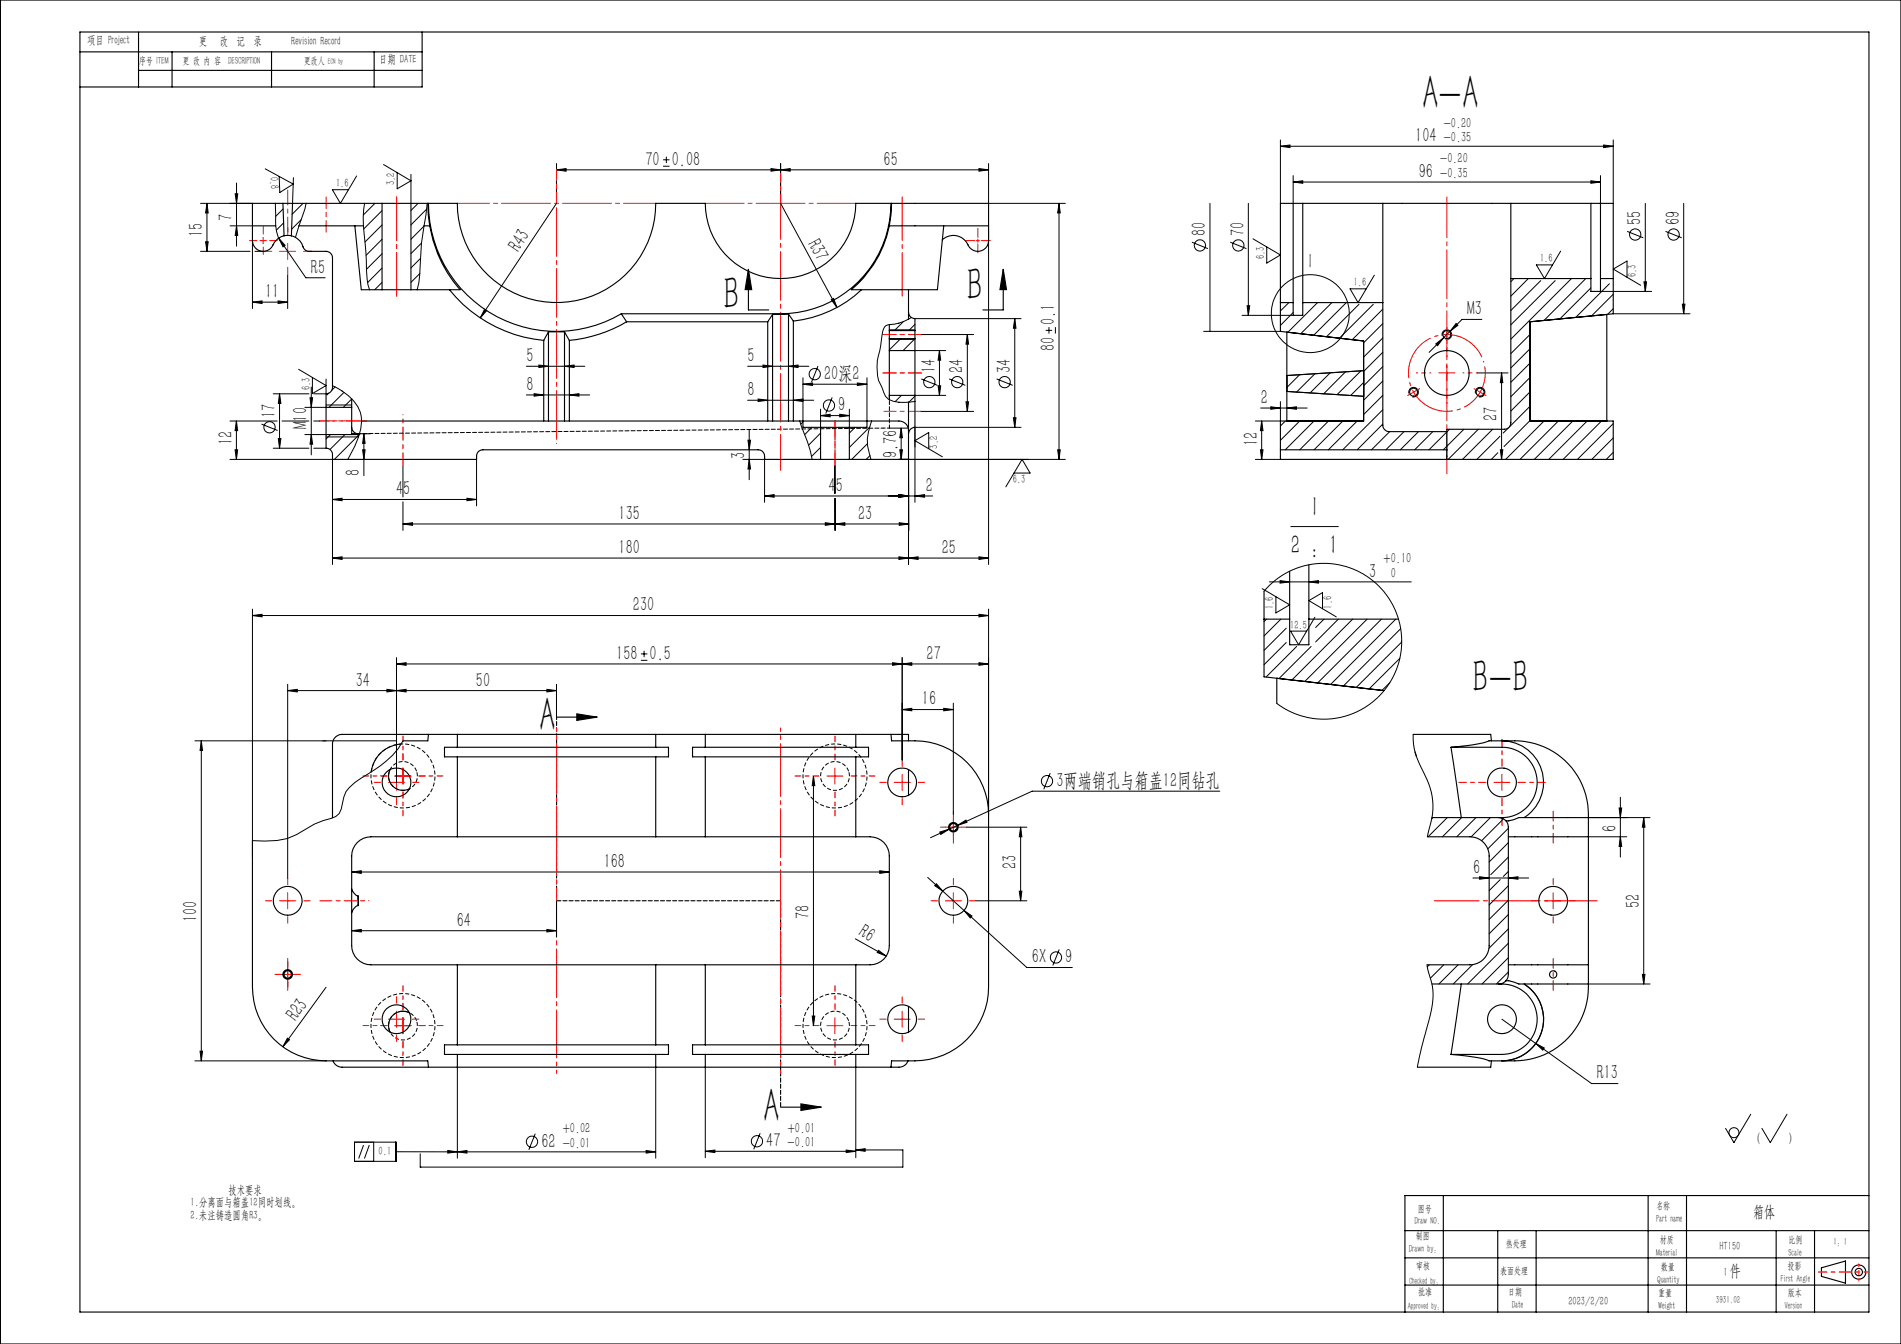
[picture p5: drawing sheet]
<svg xmlns="http://www.w3.org/2000/svg" width="594mm" height="420mm" viewBox="0 0 594 420" stroke-linecap="round" stroke-linejoin="round" font-family="sans-serif">
<g fill="none" stroke="#000" stroke-width=".31">
<path d="M73.9 57.2v19.7M82.9 52.8l8.7 4.7-4.2 2.7-.2-5.1M91.7 55.5l-.3 8.1M111.4 55l-5 8.6-2.5-4.3h5M119.8 51.4l8.6 5.1-4.3 2.5v-5M128.4 54.5v9.1M173.9 53.1l3-.4v.8zM173.9 51.1v12.5l-23.8 35.8M207.2 51.9h2M207.2 49.9h2M208.2 48.9v2.1M240.9 52.7l3 .4-3 .4z"/>
<path d="M243.9 53.1l3-.4v.8zM243.9 51.1v12.5l17.6 32.5M305.9 52.7l3 .4-3 .4zM308.9 51.1v12.5h24M308.9 53.1h-135M400.1 45.7l3-.4v.8zM400.1 43.7v19.9M400.1 45.7h104M404.1 56.9l3-.4v.8zM404.1 54.9v8.7M404.1 56.9h96M497.1 56.5l3 .4-3 .4z"/>
<path d="M500.1 54.9v8.7M501.1 45.3l3 .4-3 .4zM504.1 43.7v19.9M62.7 63.6h16.2M62.7 78.5h15.4M64.2 75.5h.9l-.4 3zM64.7 63.6l.4 3h-.9zM64.7 63.6v14.9M71.9 70.6h7M73.5 60.6h.8l-.4 3zM73.9 70.6l.4 3h-.8zM78.9 75.2v21.2"/>
<path d="M79.7 78.5h2.7M86 63.6l.1 3.4a16.8 16.8 0 0 0 .9 7.5M87.1 74.4l2 2.3-.7 .4zM87.1 74.4l8.5 12.4h6M88.4 65.3l-2.3 2.3M88.6 69.7l-2.3 2.2M94.1 68.6l-3 3M94.7 63.6l-3.4 3.4M95.6 63.6l-.4 1.8-2.9 8.8M113.9 63.6a37.4 37.4 0 0 0 .2 12.5l.4 5.5a24.9 24.9 0 0 0 1 8.9M117.2 63.6l-3.7 3.6M119.4 65.8l-5.8 5.8"/>
<path d="M119.4 70.3l-5.3 5.3M119.4 74.8l-5 5M119.4 79.3l-4.9 4.9M130.6 63.6l-2.2 2.2M131.7 76l-3.3 3.3M132.5 70.7l-4.1 4.1M133.4 65.3l-5 5M133.5 63.6l-.4 3.5a94.1 94.1 0 0 0-2 19l-.7 4.4M308.9 70.6v105.8M330.9 63.6l.4 3h-.8zM330.9 63.6v80M372.4 75.7l5 2"/>
<path d="M378.1 63.6v40M384.4 75.7l5.1 2M390.1 63.6v34.9M391.5 74.6l8.6 5.1-4.3 2.5v-5M487.6 78.5l-5 8.5-2.5-4.2h5M508.4 72.3l5.1 2M514.1 63.6v27.5M520.4 72.3l5.1 2M526.1 63.6v34.5M78.9 94.4l3-.4v.8zM78.9 94.4h11M86.9 94l3 .4-3 .4z"/>
<path d="M89.9 86.1v10.3M119.4 83.8l-4.5 4.5M119.4 88.2l-2.3 2.3M131.2 85.5l-2.8 2.7M131.4 80.7l-3 3M151.4 96.6l.7 .5-2 2.3zM259.8 93.6l.7-.3 1 2.8zM284.8 99.2l-.7 .4a14.5 14.5 0 0 1-6.6 1.9 2.34 2.34 0 0 0-1.7 2.1l-1 6.2a14 14 0 0 0 1 12 4.6 4.6 0 0 0 5.1 3.9l5-.3M285.9 99.6h33.2M317.1 99.6l.4 3h-.8zM317.1 99.6v33.9M388.1 98.5h16"/>
<path d="M389.7 95.5h.8l-.4 3zM402.7 94.6l-2.6 2.6M404.1 97.7l-4 4M407.2 94.6l-.1 .1M411.7 94.6l-9.3 9.2M416.2 94.6l-9.8 9.7M420.7 94.6l-10.2 10.2M424.6 95.1l-10.1 10.1M429.1 95.1l-10.6 10.6M429.4 86l-5 8.6-2.5-4.3h5M429.6 94.6h.1M432.1 96.6l-9.5 9.5"/>
<path d="M463 99.8h-6.2l-3.7 3.7M473.1 87l-1 1M477.6 87l-5.5 5.6M481.4 87.7l-9.3 9.3M486 87.7l-13.9 13.8M491 87l-18.9 19M495.5 87l-13 13.1M497.1 90l-9.7 9.7M500.1 91.1h16M502.9 88.7l-10.5 10.5M504.1 98.1h24M504.1 92l-6.8 6.7"/>
<path d="M504.1 96.5l-1.8 1.7M508.4 86.6v-5l-4.3 2.5 8.6 5.1M513.7 88.1h.8l-.4 3zM525.7 95.1h.8l-.4 3zM93.3 115.4l8.6 5.1-4.3 2.5v-5M101.9 118.5v4.6h-3.9M164.5 114.5h18.2M168.4 114.1l3 .4-3 .3zM176.4 114.5l3-.4v.7zM233.6 114.5h19.1M238.4 114.1l3 .4-3 .3zM246.4 114.5l3-.4v.7z"/>
<path d="M250.9 118.1v13.5M255.6 114.4l-2 5M267.9 119.7l3 .4-3 .4zM270.9 118.1v13.5M277.9 106.1h8M277.9 103.1h8M281.4 105.8l-3.5 3.5M282.3 100.5l-2.8 2.8M285.9 109.6h9.6M285.9 101.4l-1.9 1.9M285.9 105.9l-3.7 3.7M287.9 118.4l5 2"/>
<path d="M287.9 104.5h16.3M293.5 109.6l.4 3h-.8zM293.5 109.6v14M296.6 118.4l5 2M302.3 104.5v24.1M302.3 104.5l.3 3h-.8zM311.4 118.4l5 2M326.7 103.2h2.1M327.8 102.2v2M329.8 102.2v2M376.1 103.6h24M402.1 117.4l24-1.6v8l-24-1.5z"/>
<path d="M406.1 117.1l-4 4M410.9 116.8l-5.8 5.7M415.6 116.5l-6.2 6.3M420.4 116.2l-6.8 6.9M425.2 115.9l-7.4 7.4M426.1 119.5l-4.1 4.1M432.1 101.1l-6 6M432.1 105.6l-6 6M432.1 110.1l-6 6M432.1 114.6l-6 6M432.1 119.1l-6 6M448.6 107.5l2.4-1.9-1.8 2.4z"/>
<path d="M450.6 104.9a1.49 1.49 0 0 1 1.3-1.8 1.49 1.49 0 0 1 1.7 1.6 1.49 1.49 0 0 1-1.9 1.3M451 105.6l-4.5 4.5M453.1 103.5l-2.1 2.1M455 101.1l.5 .6-2.4 1.8zM461.6 116.5h9.6M469.2 116.5l.4 3.1h-.8zM469.2 116.5v27.1M478.1 104.5l-6 6M478.1 109l-6 6M478.1 113.5l-6 6M478.1 118l-6 6M71.9 131.6h14.7"/>
<path d="M73.9 131.6l.4 3h-.9zM73.9 131.6v12M81.7 132.5l5 2M85.4 123.1h11.1M87 137.1h.8l-.5 3zM87.3 123.1l.5 3h-.8zM87.3 123.1v17M88.1 131.6h8.4M95.2 127.3h6.7M95.2 135.8h6.7M96.9 124.3h.8l-.4 3zM97.3 120.9v21.3"/>
<path d="M97.3 135.8l.4 3h-.8zM98 131.6h1.9M101.9 126.6h8M102.7 122.9l-.5 .5M103.3 135.8l-1.4 1.4M103.9 120.5a19.3 19.3 0 0 1 7.9 6.6 10.6 10.6 0 0 1 .2 9.6l-1.1 2.7-2.2 4.2M104.7 120.9l-1 1M107.5 122.6l-4.7 4.7M107.8 135.8l-4.7 4.7M109.9 133.5v2.1M109.9 135.6h5.8M109.9 124.7l-2.6 2.6"/>
<path d="M111.9 135.5v1h-10M112 135.5l-2.1 .1M112.3 135.8l-7.8 7.8M113.7 135.6l.4 3h-.8zM113.7 135.6v13M164.5 123.4h19.8M166.9 123l3 .4-3 .4zM177.9 123.4l3-.4v.8zM233.6 125.1h20.6M233.7 137.6h.8l-.4 3zM234.1 134.2v15.7M236.9 124.7l3 .4-3 .4z"/>
<path d="M247.9 125.1l3-.4v.8zM249.9 131.6l.5 1.6a46 46 0 0 1 3.4 10.4M250.9 120.1l3-.4v.8zM250.9 120.1h20M250.9 131.9l-.7 .7M253.7 133.5l-2.3 2.3M256.4 129.9l3-.4v.8zM256.4 127.9v5.6M256.4 129.9h9M256.4 135.3l-3.7 3.8M256.4 139.8l-2.8 2.8M260 124.2l-2 5"/>
<path d="M262.4 129.5l3 .4-3 .4zM265.4 127.9v5.6M267.2 133.5l-1.8 1.8M271 138.7l-4.9 4.9M271.7 133.5l-6.3 6.3M272.3 131.6a15.1 15.1 0 0 0-.2 12M277.9 133.8h5.7M281.6 133.8l.4 3h-.8zM281.6 133.8v9.8M281.7 123.6l-2 1.9M285.9 123.6h9.6M285.9 123.8l-1.9 1.9"/>
<path d="M287.5 128.6h16.7M293.1 120.6h.8l-.4 3zM301.8 125.6h.8l-.3 3zM316.7 130.5h.8l-.4 3zM319.1 133.5h-33.2v23.5M393.9 127.5h14.5M394.2 131.6l.5 3h-.9zM394.2 131.6v12M397.1 127.1l3 .4-3 .4zM400.1 125.5v6.1h-7.8M401.6 131.6l-1.5 1.5M402.1 127.5l3-.4v.8z"/>
<path d="M406.1 131.6l-6 6M410.6 131.6l-9 9M415.1 131.6l-9 9M419.6 131.6l-9 9M424.1 131.6l-9 9M432.1 123.6l-6 6M432.1 128l-12.5 12.6M432.1 132.5l-8 8.1M434.2 134.9l-5.6 5.7M438.7 134.9l-5.7 5.7M440.2 123a1.51 1.51 0 0 1 1.4-1.9 1.51 1.51 0 0 1 1.6 1.6 1.51 1.51 0 0 1-1.9 1.3M443.2 134.9l-5.6 5.7"/>
<path d="M447.7 134.9l-5.7 5.7M452.9 134.1l-6.4 6.5M457.4 134.1l-6.4 6.5M461 123a1.5 1.5 0 0 1 1.4-1.9 1.5 1.5 0 0 1 1.6 1.6 1.5 1.5 0 0 1-1.9 1.3M461.9 134.1l-9.4 9.5M466.4 134.1l-9.4 9.5M468.7 136.3l-7.2 7.3M471.3 133.7l-1.6 1.6M478.1 122.5l-6 6M478.1 126.9l-6.4 6.5M478.1 131.4l-8.1 8.1M482.5 131.6l-12 12"/>
<path d="M486.9 131.6l-12 12M491.5 131.6l-12.1 12M495.9 131.6l-12 12M500.4 131.6l-12 12M504.1 132.4l-11.2 11.2M504.1 136.9l-6.7 6.7M71.9 143.6h32M73.4 140.6h.9l-.4 3zM85.4 140.1h11.1M98 140.1h3.9M103.9 156.1l3-.4v.8zM103.9 142v34.4"/>
<path d="M103.9 156.1h45M113.3 140.6h.8l-.4 3zM125.9 145.6v9.7M125.9 156.8v9M145.9 155.7l3 .4-3 .4zM148.9 142.5v15.6M232.1 143.6h6.8M234.1 143.6l.4 3h-.8zM238.9 155l3-.4v.8zM238.9 142.5v14.5M238.9 155h52.5M260.9 145.6v8.6"/>
<path d="M260.9 155.7v10.1M260.9 155.7l.1 10.1M271.9 142.4l-1.2 1.2M280.9 154.6l3 .4-3 .4zM281.2 140.6h.8l-.4 3zM285.9 155l3-.4v.8zM290.2 140.2v-5l-4.3 2.5 8.6 5.1M316.8 147.8h5.1l-2.5-4.2-5.1 8.5M330.5 140.6h.8l-.4 3zM332.9 143.6h-52M392.3 143.6h7.8M393.8 140.6h.9l-.5 3z"/>
<path d="M468 141.5l-2 2.1M468.8 140.6h.8l-.4 3zM504.1 141.4l-2.2 2.2M103.9 174.4l3-.4v.8zM103.9 174.4h205M125.9 163.7l3-.3v.8zM125.9 163.7h135M257.9 163.4l3 .3-3 .5zM261 163.7l3-.3v.8zM261 163.7h23M280.9 174l3 .4-3 .4zM281 163.4l3 .3-3 .5z"/>
<path d="M283.9 174.4l3-.4v.8zM284 165.8l-.1-22.2v32.8M305.9 174l3 .4-3 .4zM403.3 164.6h14.9M78.9 192.4l3-.4v.8zM78.9 190.3v78M78.9 192.4h230M305.9 192l3 .4-3 .4zM308.9 190.3v64.2M394.4 184l8.6 5-4.3 2.5v-5M395 184.8l1.9-2.1 3.5-2.8 3.2-1.7 3.3-1.2 4.2-.8 3.6-.1 3.4 .3 2.9 .8 2.8 1 3.4 1.9 2.9 2.4 2.4 2.5 1.6 2.2 1.9 3.5 1.2 3.7 .7 3.5 .1 3.7-.4 3.3-.9 3.4-1.6 3.6-1.7 2.7-2.4 2.9-2.9 2.5-2.9 1.8-3.1 1.4-3.3 1-3.1 .5h-3.7l-3.3-.5-3.4-.9-3.4-1.6-2.9-1.9M395.7 193.5l-.7 .8"/>
<path d="M396.6 181.8h44.4M400 181.5l3 .3-3 .4zM400.2 193.5l-5.2 5.2M401.9 196.3l-6.9 7M409 181.8l3-.3v.7zM410.8 192.9l-5 8.6-2.5-4.3h5M413.2 190.2v-5l-4.2 2.5 8.5 5.1M413.7 193.5l-2.6 2.6M418.2 193.5l-7.1 7.1M422.7 193.5l-19 19M427.2 193.5l-19.5 19.5M431.7 193.5l-20 19.9"/>
<path d="M436.1 193.5l-20.4 20.4M437.7 196.5l-17.9 17.9M89.9 215.8l3-.4v.8zM89.9 215.8h84M89.9 213.8v60.7M120.9 215.4l3 .4-3 .4zM123.9 215.8l3-.4v.8zM123.9 207.5l3-.4v.8zM123.9 205.5v39M170.9 215.4l3 .4-3 .4zM173.9 213.8v10.3M200.3 206.4h2"/>
<path d="M200.3 204.3h2M201.3 203.4v2M278.9 207.1l3 .4-3 .4zM281.9 207.5l3-.4v.8zM281.9 205.5v32M297.9 219.7v34.8M305.9 207.1l3 .4-3 .4zM308.9 207.5h-185M401.9 200.8l-6.9 6.9M405.2 202l-9.6 9.6M409.7 202l-10 10M434.3 213.3l-2.5 2.4"/>
<path d="M437.4 205.7l-9.6 9.6M438 200.6l-14.2 14.2M62.9 231.5l.4 3h-.8zM62.9 231.5v100M123.8 231.5h-62.9M125.9 231.5a29 29 0 0 1-11.1 10.5 19.4 19.4 0 0 0-6.7 5.4l-.6 1.6-.9 3.8-.6 1.5-1.1 .9-6.7 2.3-2.7 1.6a19 19 0 0 1-12.8 3.7l-3.8-.1M281.9 221.7l3-.3v.7zM281.9 221.7h16M294.9 221.4l3 .3-3 .4zM441.6 229.5l.1 3.4 .6 2.7 4.1 9.4 1.2 4.6 .1 3.3-.1 1.9-1.6 6.7M254.2 242.5l.4 3h-.8zM254.2 242.5v78"/>
<path d="M296.5 259.1l-5.7 2.7M299.3 257.9l2.5-1.6 .4 .7zM299.3 257.9l-2.8 1.2M301.9 258.5h19M318.9 258.5l.4 3h-.8zM318.9 258.5v23M328.2 241.6l-2.1 5M381.1 247.2h-58.6l-23.2 10.7M447.7 255.5l-.3 .4M452.2 255.5l-6 6M456.7 255.5l-6 6M461.2 255.5l-6 6"/>
<path d="M465.7 255.5l-6 6M469.8 255.9l-6.8 6.8M471.3 258.9l-6.4 6.4M496.3 255.5h19.3M505.9 252.5h.8l-.4 3zM506.3 249.1v18.7M513.6 255.5l.4 3h-.8zM513.6 255.5v52M109.9 272.5l3-.4v.8zM109.9 272.5h168M274.9 272.1l3 .4-3 .4zM289.9 274.2l11.3 10.3"/>
<path d="M292.6 276.2l2 2.3-2.5-1.7zM293.7 260l2.8-.9-2.5 1.7zM318.5 278.5h.8l-.4 3zM460.2 274.4h17.5M462.3 274l3 .4-3 .4zM468.8 274.9l-3.5 3.4M471.3 263.3l-6 6.1M471.3 267.8l-5.5 5.5M471.3 272.3l-1.5 1.6M471.3 276.8l-6 6M471.3 274.4l3-.4v.8zM496.3 261.5h12"/>
<path d="M506.3 261.5l.4 3h-.8zM109.9 290.8h64M109.9 290.8l3-.3v.7zM170.9 290.5l3 .3-3 .4zM173.9 281.5v11.4M267.3 293.4l9.6 5.4M274.5 297l2.4 1.8-2.8-1.1zM301.2 284.5l2.5 1.8-.5 .6zM301.2 284.5l19.7 17.8h14.2M304.9 281.5h16M331 296.7l-2 5M471.3 281.3l-6 6"/>
<path d="M471.3 285.8l-6 6M471.3 290.3l-6.1 6.1M471.3 294.8l-12.7 12.7M471.3 299.3l-8.2 8.2M101.9 308.5l-13.5 18.6M253.8 317.5h.8l-.4 3zM445.9 301.5l1.7 6.8 .1 4.3-.7 4.4-3 11.1-1.1 5.4M446.6 301.5l-.6 .6M451.1 301.5l-4.2 4.2M455.6 301.5l-6 6M460.2 301.4l-6.1 6.1M469.3 318.5l10.6 7.6"/>
<path d="M471.3 303.8l-3.7 3.7M476.6 307.5l-.1 .2M496.3 307.5h19.3M513.2 304.5h.8l-.4 3zM60.9 331.5h41M62.5 328.5h.8l-.4 3zM89.8 324.4l.7 .5-2.1 2.2zM142.9 333.5v28.4M204.9 333.5v28.4M220.4 333.5v28.3M267.4 333.5v28.3M479.9 326.1l2.6 1.4-.4 .7z"/>
<path d="M479.9 326.1l17.4 12.5h8.3M110.8 356.9h12.9v6h-12.9zM113.6 357.8l-1.5 4.2M115.4 357.8l-1.5 4.2M116.8 356.9v6M123.7 359.9l81.2 .1M139.9 359.5l3 .5-3 .3zM142.9 360l3-.5v.8zM167.3 354.3l-2.1 5M201.9 359.5l3 .5-3 .3zM220.4 359.8l3-.4v.8zM220.4 359.8h47"/>
<path d="M237.5 354.1l-2 5M264.4 359.4l3 .4-3 .4zM267.3 359.4h14.8v5.3h-150.8M267.3 359.4l3-.4v.8zM547.1 348.2l-5.3 8.9-2.6-4.5M558.4 348.2l-5.2 8.9-2.7-4.5M131.3 360.6v4.1M131.3 364.7h.1"/>
<circle cx="374.9" cy="76.7" r="1.76"/>
<circle cx="386.9" cy="76.7" r="1.77"/>
<circle cx="510.9" cy="73.3" r="1.77"/>
<circle cx="523" cy="73.3" r="1.76"/>
<circle cx="409.4" cy="98" r="12.2"/>
<circle cx="254.6" cy="116.9" r="1.75"/>
<circle cx="290.4" cy="119.4" r="1.77"/>
<circle cx="299.1" cy="119.4" r="1.76"/>
<circle cx="313.9" cy="119.4" r="1.77"/>
<circle cx="84.2" cy="133.5" r="1.77"/>
<circle cx="259" cy="126.7" r="1.76"/>
<circle cx="327.2" cy="244.1" r="1.77"/>
<circle cx="330" cy="299.2" r="1.76"/>
<circle cx="166.2" cy="356.8" r="1.77"/>
<circle cx="236.5" cy="356.6" r="1.76"/>
<circle cx="541.8" cy="354" r="1.55"/>
</g>
<g fill="none" stroke="#000" stroke-width=".35">
<path d="M0 0h594v420h-594zM25 16.2h106.9M25 10h559v400h-559zM43.3 10.1v17.1M53.8 16.2v11M84.8 16.2v11M116.9 16.2v11M131.9 10v17.2h-106.9M43.3 22h88.6M78.9 70.6h7.2M88.4 63.6h-9.5v11.6a3.4 3.4 0 0 0 3 3.3 3.4 3.4 0 0 0 3.7-2.6l1.4-1.4 1.8-.8M88.4 63.6h3"/>
<path d="M88.4 63.6l.4 10.1M88.8 73.7h2.3M91.1 73.7a5.6 5.6 0 0 1 3.9 4l1.3 .8h4.7a2.23 2.23 0 0 1 2.9 2.1v40.5a2.05 2.05 0 0 1-2 2v4.2M91.4 63.6h28M91.4 63.6l-.3 10.1M93.4 70.6h20.2M110.9 70.6l2 19.9h6.5M119.4 63.6h9M119.4 63.6v26.9M128.4 63.6h14.5a31 31 0 0 0 31 31 31 31 0 0 0 31-31h15.5a23.5 23.5 0 0 0 23.5 23.4 23.5 23.5 0 0 0 23.5-23.4h41.5v11.6a3.3 3.3 0 0 1-2.7 3.3 3.3 3.3 0 0 1-3.7-2 5 5 0 0 0-8.1-1.6M128.4 63.6v26.9M132.5 70.6h1.8"/>
<path d="M133.7 63.6l.1 3.5 .5 3.5M133.9 63.6a40 40 0 0 0 60.2 34.5M134.3 70.6a40 40 0 0 0 9.5 19.9h-15.4M277.9 70.6a34.8 34.8 0 0 1-11.9 19.9h26.9l2-19.9M277.9 70.6h31M278.4 63.6a34.5 34.5 0 0 1-34.5 34.5h-49.8M278.6 63.6l-.2 3.4-.5 3.6M404.1 63.6v31M407.1 63.6v31M432.1 63.6h-32v31M432.1 63.6v31M432.1 63.6h40"/>
<path d="M472.1 63.6h32v23.4M472.1 63.6v23.4M497.1 63.6v23.4M500.1 63.6v23.4M119.4 90.5h9M140.4 90.5a43 43 0 0 0 29.5 15.9M194.1 98.1l1.7 2.5M233.9 84.2l1 6.3h-2.1zM233.9 84.2v12.7h6.3M241.4 98.3l-1.5 2.3M241.4 98.3v33.3M246.4 98.2l1.5 2.1"/>
<path d="M246.4 98.2l-5 .1M246.4 98.2v33.4M269.2 90.5a37.2 37.2 0 0 1-21.3 9.8M283.9 97.6a2.08 2.08 0 0 0 2 2v3.7M283.9 90.5v9.2M313.5 84.2l1 6.3h-2zM313.5 84.2v12.7h-6.4M400.1 94.6v9l26 3M400.1 94.6h4M404.1 94.6v3.9h3v-3.9M407.1 94.6h25M432.1 94.6v38.3a2.05 2.05 0 0 0 2 2h18"/>
<path d="M472.1 87v45.1a1.97 1.97 0 0 1-2 2h-18v6.5M472.1 87h25M497.1 87v4.1h3v-4.1M500.1 87h4M502.1 98.3l-24 2.3v31h26v12h-104v-3M502.1 98.3v33.3M504.1 87v11.1l-2 .2M169.9 106.4v25.2M171.4 103.7l-1.5 2.7M171.4 103.7h5M171.4 103.7v27.9M176.4 103.7l1.5 2.7"/>
<path d="M176.4 103.7v27.9M177.9 106.4v25.2M195.8 100.6a43.6 43.6 0 0 1-17.9 5.8M195.8 100.6h44.1M239.9 100.6v31M247.9 100.3v31.3M277.9 103.3v2.5M277.9 109.6v14M277.9 105.8h8M277.9 109.6h8M277.9 101.4v1.9M277.9 105.8v3.8"/>
<path d="M277.9 103.3h8M285.9 103.3v2.5M285.9 109.6v14M285.9 105.8v3.8M402.1 117.4l24-1.6v8l-24-1.5zM426.1 106.6l-24-2.8v27.8M426.1 106.6v25h-26v9M101.9 135.8v4.3a1.99 1.99 0 0 1 2 1.9v1.6h45a2.23 2.23 0 0 1 2-3h86a2.22 2.22 0 0 1 2 3h17.5M101.9 127.3v8.5M101.9 135.8h10M101.9 127.3h8M109.9 127.3v5.3a2.21 2.21 0 0 0 2 2.9"/>
<path d="M109.9 124.6v2.7M111.9 135.5v.3M111.9 135.5h.1M111.9 135.5h.5M112 135.5l-.1 .3M113 131.6h137.9M250.9 131.6h20M250.9 131.6v1.9h5.5M256.4 133.5h9M256.4 133.5v10.1M265.4 133.5v10.1M270.9 131.6h10a2.99 2.99 0 0 1 3 3"/>
<path d="M270.9 131.6v1.9h-5.5M277.9 123.6v1.3M277.9 123.6h8M283.9 125.7v17.9h-18.5M285.9 123.6v9.9a2.05 2.05 0 0 0-2 2.1M256.4 143.6h9M400.1 140.6h52M452.1 140.6v3M403 178.5v15M409 176.5v17M395 193.5v18l37.5 4.3-33.5-3.8v7.8M395 184.8v8.7"/>
<path d="M395 193.5h8M403 193.5v8h6v-8M409 193.5h28M125.2 232.5a9.9 9.9 0 0 0-9.2 8.7M133.9 229.5l-.2 2h-7.8M142.9 233.5h62M142.9 229.5h62M142.9 236.5h62M142.9 229.5h-36a2.99 2.99 0 0 0-3 3v23.1M142.9 233.5h-4v3h4M142.9 229.5v4M142.9 236.5v25"/>
<path d="M173.9 224.1h12.7M180.2 223.1l6.4 1-6.4 1zM204.9 233.5h4v3h-4M204.9 229.5v4M204.9 236.5v25M204.9 229.5h15.5M220.4 229.5h47M220.4 233.5h47M220.4 236.5h47M220.4 233.5h-4v3h4M220.4 229.5v4M220.4 236.5v25"/>
<path d="M267.4 229.5h16.5v2M267.4 233.5h4v3h-4M267.4 229.5v4M267.4 236.5v25M278.4 229.5l.2 2a37.8 37.8 0 0 1 14 1 23 23 0 0 1 16.3 22v54a23 23 0 0 1-23 23h-7.3l-.2 2M441.6 229.5h24.2l.2 2M442.1 235l.5 1.3M453.4 233.5a46 46 0 0 0 11.9-2h8a23 23 0 0 1 23 23v54a23 23 0 0 1-23 23h-8a38.4 38.4 0 0 0-11.9-2M453.4 233.5l3.2 22M453.4 233.5h15.9a11 11 0 0 1 11 11 11 11 0 0 1-11 11h-21.9M469.3 231.5a13 13 0 0 1 12.5 9.4 13 13 0 0 1-5.5 14.6M121.9 240.5a4.5 4.5 0 0 0 .8 5.2 4.5 4.5 0 0 0 5.2 .8"/>
<path d="M283.9 240.5v8M468.3 255.5a3 3 0 0 1 3 3v46a3 3 0 0 1-3 3M496.3 255.5h-21.7a5.5 5.5 0 0 1-4.1 1M78.9 262.7v45.8a23 23 0 0 0 23 23h31.8l.2 2M109.9 277.8a3.4 3.4 0 0 0 2 2.2M142.9 261.5h-27a6 6 0 0 0-6 6v28a6 6 0 0 0 6 6h27M142.9 261.5h62M204.9 261.5h15.5M220.4 261.5h47M267.4 261.5a11.3 11.3 0 0 1 7.8 1 5.9 5.9 0 0 1 2.7 5v28a6 6 0 0 1-6 6h-4.5M446 261.5h13.3a6 6 0 0 1 6 6v28a6 6 0 0 1-6 6h-13.4M471.3 261.5h25"/>
<path d="M111.9 280v3M111.9 283a2.62 2.62 0 0 0-2 2.3M127.9 316.5a4.5 4.5 0 0 0-5.2 .8 4.5 4.5 0 0 0-.8 5.2M142.9 301.5h62M142.9 301.5v25M204.9 301.5v25M204.9 301.5h15.5M220.4 301.5h47M220.4 301.5v25M267.4 301.5v25M283.9 314.5v8M447.4 307.5h21.9a11 11 0 0 1 11 11 11 11 0 0 1-11 11h-15.9"/>
<path d="M456.6 307.5l-3.2 22M470.5 306.6l.3-.1a6.4 6.4 0 0 1 3.8 1h21.7M471.3 301.5h25M476.3 307.5a13 13 0 0 1 5.5 14.6 13 13 0 0 1-12.5 9.4 13 13 0 0 0 12.5-9.2 13 13 0 0 0-5.3-14.6M104.1 331.5l.9 1.3 .9 .5 1 .2h36M142.9 329.5h62M142.9 333.5h62M142.9 326.5h62M142.9 329.5v4M142.9 326.5h-4v3h4M204.9 326.5h4v3h-4M204.9 329.5v4"/>
<path d="M204.9 333.5h15.5M220.4 333.5h47M220.4 329.5h47M220.4 326.5h47M220.4 329.5v4M220.4 326.5h-4v3h4M267.4 329.5v4M267.4 326.5h4v3h-4M283.7 331.5a3.1 3.1 0 0 1-2.8 2h-13.5M466 331.5l-.2 2h-22.9M243.9 346h12.7M250.3 345l6.3 1-6.3 1z"/>
<path d="M451 373.6v36.4M515 373.6v36.5M527 373.6v36.5M584 373.6h-145v36.5M439 384.6h145M439 393.1h145M468 384.6v25.4M480 384.6v25.5M555 384.6v25.5M567 384.6v25.5M569.1 396.2l7.6-2.1v6.9l-7.6-2.1zM439 401.6h145"/>
<circle cx="452.1" cy="104.6" r="1.25"/>
<circle cx="452.1" cy="116.6" r="7"/>
<circle cx="441.7" cy="122.6" r="1.24"/>
<circle cx="462.5" cy="122.6" r="1.24"/>
<circle cx="123.9" cy="244.5" r="4.5"/>
<circle cx="281.9" cy="244.5" r="4.5"/>
<circle cx="297.9" cy="258.5" r="1.5"/>
<circle cx="297.9" cy="258.5" r="1.14"/>
<circle cx="469.3" cy="244.5" r="4.5"/>
<circle cx="89.9" cy="281.5" r="4.5"/>
<circle cx="297.9" cy="281.5" r="4.5"/>
<circle cx="485.3" cy="281.5" r="4.5"/>
<circle cx="89.9" cy="304.5" r="1.5"/>
<circle cx="89.9" cy="304.5" r="1.14"/>
<circle cx="123.9" cy="318.5" r="4.5"/>
<circle cx="281.9" cy="318.5" r="4.5"/>
<circle cx="469.3" cy="318.5" r="4.5"/>
<circle cx="485.3" cy="304.5" r="1.16"/>
<circle cx="580.8" cy="397.5" r="2.21"/>
<circle cx="580.8" cy="397.5" r="1.15"/>
</g>
<path d="M130.2 241.2a4.5 4.5 0 0 0-7.5-1.9 4.5 4.5 0 0 0 2 7.5 4.5 4.5 0 0 0 5.6-5.3l-.1-.3M265.2 241.2a4.5 4.5 0 0 0-7.5-1.9 4.5 4.5 0 0 0 2 7.5 4.5 4.5 0 0 0 5.6-5.3l-.1-.3M130.2 319.2a4.5 4.5 0 0 0-7.5-1.9 4.5 4.5 0 0 0 2 7.5 4.5 4.5 0 0 0 5.6-5.3l-.1-.3M265.2 319.2a4.5 4.5 0 0 0-7.5-1.9 4.5 4.5 0 0 0 2 7.5 4.5 4.5 0 0 0 5.6-5.3l-.1-.3" fill="none" stroke="#000" stroke-width=".31" stroke-dasharray="1.3 .6" stroke-dashoffset="-.2" stroke-linecap="butt"/>
<path d="M135.5 239.6a10 10 0 0 0-16.7-4.1 10 10 0 0 0 4.3 16.6 10 10 0 0 0 12.6-11.7l-.2-.8M270.5 239.6a10 10 0 0 0-16.7-4.1 10 10 0 0 0 4.3 16.6 10 10 0 0 0 12.6-11.7l-.2-.8M135.5 317.6a10 10 0 0 0-16.7-4.1 10 10 0 0 0 4.3 16.6 10 10 0 0 0 12.6-11.7l-.2-.8M270.5 317.6a10 10 0 0 0-16.7-4.1 10 10 0 0 0 4.3 16.6 10 10 0 0 0 12.6-11.7l-.2-.8" fill="none" stroke="#000" stroke-width=".31" stroke-dasharray="1.3 .6" stroke-dashoffset=".7" stroke-linecap="butt"/>
<path d="M463.6 113a12 12 0 0 0-20-4.9 12 12 0 0 0 5.2 20 12 12 0 0 0 15-14.1l-.2-1" fill="none" stroke="#f00" stroke-width=".31" stroke-dasharray="15.2 1.3 1.3 1.3" stroke-dashoffset="-1.5" stroke-linecap="butt"/>
<g fill="none" stroke="#f00" stroke-width=".31" stroke-dasharray="15.2 1.3 1.3 1.3">
<path d="M80.3 75.2h-2.4M82.3 73.2v-2.4M82.3 77.2v2.3M84.3 75.2h2.3M84.9 78.5h-2.5M89.9 73.5v-2.5M94.9 78.5h2.5M304.6 75.2h-2.9M305.6 74.2v-2.9M305.6 76.2v2.8M306.6 75.2h2.8M89.9 83.5v2.5"/>
<path d="M452.1 104.5v2.2M452.1 104.5v-2.1M260.9 133.5v-2M441.7 122.5l1.9-1.1M441.7 122.5l-1.9 1.1M462.5 122.5l1.9 1.1M462.5 122.5l-1.9-1.1M123.9 239.5v-2M125.9 237.5v-2M173.9 236.5v-3M243.9 236.5v-3M281.9 239.5v-2"/>
<path d="M118.9 244.5h-2M120.9 242.5h-2M123.9 249.5v2M125.9 247.5v2M128.9 244.5h2M130.9 242.5h2M276.9 244.5h-2M281.9 249.5v2M286.9 244.5h2M295.4 258.5h-1.5M297.9 256v-1.5M300.4 258.5h1.5"/>
<path d="M89.9 276.5v-2M297.9 276.5v-2M297.9 261v1.5M485.3 276.5v-2M84.9 281.5h-2M89.9 286.5v2M94.9 281.5h2M292.9 281.5h-2M297.9 286.5v2M302.9 281.5h2M480.3 281.5h-2M485.3 286.5v2"/>
<path d="M490.3 281.5h2M87.4 304.5h-1.5M89.9 302v-1.5M89.9 307v1.5M92.4 304.5h1.5M118.9 318.5h-2M123.9 313.5v-2M125.9 315.5v-2M128.9 318.5h2M276.9 318.5h-2M281.9 313.5v-2M286.9 318.5h2"/>
<path d="M120.9 320.5h-2M123.9 323.5v2M125.9 325.5v2M130.9 320.5h2M173.9 326.5v3M243.9 326.5v3M281.9 323.5v2"/>
</g>
<path d="M447.1 116.5h-4.5M452.1 111.5v-4.5M457.1 116.5h4.5M452.1 121.5v4.5" fill="none" stroke="#f00" stroke-width=".31" stroke-dasharray="15.2 1.3 1.3 1.3" stroke-dashoffset="14.9"/>
<g fill="none" stroke="#f00" stroke-width=".31">
<path d="M81.2 75.2h2.1M82.2 74.2v2M87.4 78.5h5M89.9 76v5.1M305 75.2h1M305.5 74.7v1M449.6 116.5h5M452.1 114.1v4.9M121.4 244.5h5M123.4 242.5h5M123.9 242v5M125.9 240v5"/>
<path d="M258.4 242.5h5M260.9 240v5M279.4 244.5h5M281.9 242v5M295.4 258.5h5M297.9 256v5M466.8 244.5h5M469.3 242v5M89.9 279v5M297.9 279v5M485.3 279v5M87.4 281.5h5"/>
<path d="M295.4 281.5h5M482.8 281.5h5M87.4 304.5h5M89.9 302v5M121.4 318.5h5M123.9 316v5M125.9 318v5M260.9 318v5M279.4 318.5h5M281.9 316v5M123.4 320.5h5M258.4 320.5h5"/>
</g>
<path d="M173.9 224.1v57.4" fill="none" stroke="#000" stroke-width=".35" stroke-dasharray="1.3 .6" stroke-dashoffset=".5"/>
<path d="M173.9 281.5h70" fill="none" stroke="#000" stroke-width=".35" stroke-dasharray="1.3 .6" stroke-dashoffset="-.1"/>
<path d="M243.9 281.5v64.5" fill="none" stroke="#000" stroke-width=".35" stroke-dasharray="1.3 .6" stroke-dashoffset="-.2"/>
<path d="M469.3 239.5v-8.5M464.3 244.5h-8.5M469.3 249.5v8.5M474.3 244.5h8.5" fill="none" stroke="#f00" stroke-width=".31" stroke-dasharray="15.2 1.3 1.3 1.3" stroke-dashoffset="12.9"/>
<path d="M101.9 72.5v-11" fill="none" stroke="#f00" stroke-width=".31" stroke-dasharray="15.2 1.3 1.3 1.3" stroke-dashoffset="11.6"/>
<path d="M275.9 116.5h12M275.9 104.5h12M287.9 104.5h-12M287.9 116.5h-12M125.9 145.5v-12M260.9 145.5v-12" fill="none" stroke="#f00" stroke-width=".31" stroke-dasharray="15.2 1.3 1.3 1.3" stroke-dashoffset="11.1"/>
<path d="M260.9 145.5v-14" fill="none" stroke="#f00" stroke-width=".31" stroke-dasharray="15.2 1.3 1.3 1.3" stroke-dashoffset="10.1"/>
<path d="M89.9 59.4v13.1M112.9 131.5h-13" fill="none" stroke="#f00" stroke-width=".31" stroke-dasharray="15.2 1.3 1.3 1.3" stroke-dashoffset="10.6"/>
<path d="M123.9 61.5v31M281.9 61.5v31" fill="none" stroke="#f00" stroke-width=".31" stroke-dasharray="15.2 1.3 1.3 1.3" stroke-dashoffset="1.6"/>
<path d="M114.6 131.5h-14.7" fill="none" stroke="#f00" stroke-width=".31" stroke-dasharray="15.2 1.3 1.3 1.3" stroke-dashoffset="7.3"/>
<path d="M125.9 133.5v-4" fill="none" stroke="#f00" stroke-width=".31" stroke-dasharray="15.2 1.3 1.3 1.3" stroke-dashoffset="15.1"/>
<path d="M173.9 236.5v27M243.9 299.5v27" fill="none" stroke="#f00" stroke-width=".31" stroke-dasharray="15.2 1.3 1.3 1.3" stroke-dashoffset="3.6"/>
<path d="M173.9 262.8v63.7" fill="none" stroke="#f00" stroke-width=".31" stroke-dasharray="15.2 1.3 1.3 1.3" stroke-dashoffset="4.3"/>
<path d="M243.9 236.5v66.7" fill="none" stroke="#f00" stroke-width=".31" stroke-dasharray="15.2 1.3 1.3 1.3" stroke-dashoffset="2.8"/>
<path d="M173.9 227.5v6M243.9 227.5v6M173.9 329.5v6M243.9 329.5v6" fill="none" stroke="#f00" stroke-width=".31" stroke-dasharray="15.2 1.3 1.3 1.3" stroke-dashoffset="14.1"/>
<path d="M111.3 281.5h-11.4" fill="none" stroke="#f00" stroke-width=".31" stroke-dasharray="15.2 1.3 1.3 1.3" stroke-dashoffset="11.4"/>
<path d="M111.3 281.5h4" fill="none" stroke="#f00" stroke-width=".31" stroke-dasharray="15.2 1.3 1.3 1.3" stroke-dashoffset="15.2"/>
<path d="M297.9 263.5v-10M485.3 263.5v-10M89.9 299.5v10M485.3 299.5v10" fill="none" stroke="#f00" stroke-width=".31" stroke-dasharray="15.2 1.3 1.3 1.3" stroke-dashoffset="12.1"/>
<g fill="none" stroke="#f00" stroke-width=".31" stroke-dasharray="15.2 1.3 1.3 1.3" stroke-dashoffset="13.4">
<path d="M125.9 237.5v-7.5M260.9 237.5v-7.5M120.9 242.5h-7.5M125.9 247.5v7.5M130.9 242.5h7.5M255.9 242.5h-7.5M260.9 247.5v7.5M265.9 242.5h7.5M125.9 315.5v-7.5M260.9 315.5v-7.5M120.9 320.5h-7.5M125.9 325.5v7.5"/>
<path d="M130.9 320.5h7.5M255.9 320.5h-7.5M260.9 325.5v7.5M265.9 320.5h7.5"/>
</g>
<path d="M499.1 281.5h-50.9" fill="none" stroke="#f00" stroke-width=".31" stroke-dasharray="15.2 1.3 1.3 1.3" stroke-dashoffset="1.2"/>
<path d="M452.1 148v-86.5" fill="none" stroke="#f00" stroke-width=".31" stroke-dasharray="15.2 1.3 1.3 1.3" stroke-dashoffset="2.5"/>
<path d="M112.1 135.5l163.8-1.7M275.9 133.8h2" fill="none" stroke="#000" stroke-width=".31" stroke-dasharray="1.3 .6" stroke-dashoffset=".6"/>
<path d="M277.9 133.8v-10.3" fill="none" stroke="#000" stroke-width=".31" stroke-dasharray="1.3 .6" stroke-dashoffset=".3"/>
<path d="M577.4 397.5h6.2" fill="none" stroke="#f00" stroke-width=".31" stroke-dasharray="15.2 1.3 1.3 1.3" stroke-dashoffset="14"/>
<path d="M580.8 395v5.3" fill="none" stroke="#f00" stroke-width=".31" stroke-dasharray="15.2 1.3 1.3 1.3" stroke-dashoffset="14.5"/>
<path d="M568.2 397.5h9.2" fill="none" stroke="#f00" stroke-width=".31" stroke-dasharray="15.2 1.3 1.3 1.3" stroke-dashoffset="12.6"/>
<path d="M142.9 63.5h62" fill="none" stroke="#f00" stroke-width=".31" stroke-dasharray="15.2 1.3 1.3 1.3" stroke-dashoffset="5.2"/>
<path d="M173.9 63.5v-10.6" fill="none" stroke="#f00" stroke-width=".31" stroke-dasharray="15.2 1.3 1.3 1.3" stroke-dashoffset="11.8"/>
<path d="M173.9 63.5v75.1" fill="none" stroke="#f00" stroke-width=".31" stroke-dasharray="15.2 1.3 1.3 1.3" stroke-dashoffset="-1.3"/>
<path d="M220.4 63.5h47" fill="none" stroke="#f00" stroke-width=".31" stroke-dasharray="15.2 1.3 1.3 1.3" stroke-dashoffset="3.2"/>
<path d="M243.9 63.5v83.5" fill="none" stroke="#f00" stroke-width=".31" stroke-dasharray="15.2 1.3 1.3 1.3" stroke-dashoffset="4"/>
<path d="M243.9 63.5v-9.4" fill="none" stroke="#f00" stroke-width=".31" stroke-dasharray="15.2 1.3 1.3 1.3" stroke-dashoffset="12.4"/>
<path d="M276.2 128.5h11.4" fill="none" stroke="#f00" stroke-width=".31" stroke-dasharray="15.2 1.3 1.3 1.3" stroke-dashoffset="11.5"/>
<g fill="#000">
<path d="M151.4 96.6l.7 .5-2 2.3zM259.8 93.6l.7-.3 1 2.8zM389.7 95.5h.8l-.4 3zM274.5 297l2.4 1.8-2.8-1.1zM89.8 324.4l.7 .5-2.1 2.2z"/>
<path d="M173.9 53.1l3-.4v.8zM240.9 52.7l3 .4-3 .4zM123.9 215.8l3-.4v.8zM170.9 215.4l3 .4-3 .4zM109.9 290.8l3-.3v.7zM170.9 290.5l3 .3-3 .4zM479.9 326.1l2.2 2.1 .4-.7z"/>
<path d="M305.9 52.7l3 .4-3 .4zM243.9 53.1l3-.4v.8z"/>
<path d="M400.1 45.7l3-.4v.8zM501.1 45.3l3 .4-3 .4z"/>
<path d="M404.1 56.9l3-.4v.8zM497.1 56.5l3 .4-3 .4zM400 181.5l3 .3-3 .4zM409 181.8l3-.3v.7z"/>
<path d="M313.5 84.2l1 6.3h-2zM233.9 84.2l1 6.3h-2.1z"/>
<path d="M513.7 88.1h.8l-.4 3zM525.7 95.1h.8l-.4 3z"/>
<path d="M293.5 109.6l.4 3h-.8zM293.1 120.6h.8l-.4 3zM317.1 99.6l.4 3h-.8zM316.7 130.5h.8l-.4 3zM87.3 123.1l.5 3h-.8zM87 137.1h.8l-.5 3zM73.9 131.6l.4 3h-.9zM73.4 140.6h.9l-.4 3zM73.5 60.6h.8l-.4 3zM73.9 70.6l.4 3h-.8zM64.7 63.6l.4 3h-.9zM64.2 75.5h.9l-.4 3zM330.9 63.6l.4 3h-.8zM330.5 140.6h.8l-.4 3zM233.7 137.6h.8l-.4 3zM234.1 143.6l.4 3h-.8zM318.9 258.5l.4 3h-.8zM318.5 278.5h.8l-.4 3zM62.9 231.5l.4 3h-.8zM62.5 328.5h.8l-.4 3zM254.2 242.5l.4 3h-.8zM253.8 317.5h.8l-.4 3zM394.2 131.6l.5 3h-.9zM393.8 140.6h.9l-.5 3zM469.2 116.5l.4 3.1h-.8zM468.8 140.6h.8l-.4 3z"/>
<path d="M96.9 124.3h.8l-.4 3zM97.3 135.8l.4 3h-.8zM505.9 252.5h.8l-.4 3zM506.3 261.5l.4 3h-.8zM513.6 255.5l.4 3h-.8zM513.2 304.5h.8l-.4 3z"/>
<path d="M113.7 135.6l.4 3h-.8zM113.3 140.6h.8l-.4 3zM281.6 133.8l.4 3h-.8zM281.2 140.6h.8l-.4 3z"/>
<path d="M301.8 125.6h.8l-.3 3zM302.3 104.5l.3 3h-.8z"/>
<path d="M397.1 127.1l3 .4-3 .4zM402.1 127.5l3-.4v.8z"/>
<path d="M145.9 155.7l3 .4-3 .4zM103.9 156.1l3-.4v.8zM280.9 174l3 .4-3 .4zM103.9 174.4l3-.4v.8zM305.9 192l3 .4-3 .4zM78.9 192.4l3-.4v.8zM274.9 272.1l3 .4-3 .4zM109.9 272.5l3-.4v.8z"/>
<path d="M238.9 155l3-.4v.8zM280.9 154.6l3 .4-3 .4zM261 163.7l3-.3v.8zM281 163.4l3 .3-3 .5zM125.9 163.7l3-.3v.8zM257.9 163.4l3 .3-3 .5zM280.9 154.6l3 .4-3 .4zM285.9 155l3-.4v.8zM87.1 74.4l1.3 2.7 .7-.4zM78.9 94.4l3-.4v.8zM86.9 94l3 .4-3 .4zM283.9 174.4l3-.4v.8zM305.9 174l3 .4-3 .4zM168.4 114.1l3 .4-3 .3zM176.4 114.5l3-.4v.7zM238.4 114.1l3 .4-3 .3zM246.4 114.5l3-.4v.7zM256.4 129.9l3-.4v.8zM262.4 129.5l3 .4-3 .4zM250.9 120.1l3-.4v.8zM267.9 119.7l3 .4-3 .4zM166.9 123l3 .4-3 .4zM177.9 123.4l3-.4v.8zM236.9 124.7l3 .4-3 .4zM247.9 125.1l3-.4v.8zM89.9 215.8l3-.4v.8zM120.9 215.4l3 .4-3 .4zM123.9 207.5l3-.4v.8zM278.9 207.1l3 .4-3 .4zM281.9 221.7l3-.3v.7zM294.9 221.4l3 .3-3 .4zM142.9 360l3-.5v.8zM201.9 359.5l3 .5-3 .3zM220.4 359.8l3-.4v.8zM264.4 359.4l3 .4-3 .4zM292.6 276.2l-.5 .6 2.5 1.7zM301.2 284.5l2 2.4 .5-.6zM293.7 260l.3 .8 2.5-1.7zM299.3 257.9l2.9-.9-.4-.7zM448.6 107.5l.6 .5 1.8-2.4zM455 101.1l-1.9 2.4 2.4-1.8z"/>
<path d="M305.9 207.1l3 .4-3 .4zM281.9 207.5l3-.4v.8z"/>
<path d="M180.2 223.1l6.4 1-6.4 1zM250.3 345l6.3 1-6.3 1z"/>
<path d="M462.3 274l3 .4-3 .4zM471.3 274.4l3-.4v.8z"/>
<path d="M139.9 359.5l3 .5-3 .3zM267.3 359.4l3-.4v.8z"/>
</g>
<g font-size="14.8">
<text x="444.3" y="34.1">A-A</text>
<text x="302" y="94">B</text>
<text x="225.9" y="96.9">B</text>
<text x="460" y="216.6">B-B</text>
<text x="168.5" y="228.6">A</text>
<text x="238.5" y="350.5">A</text>
</g>
<g font-size="8.5">
<text x="410.3" y="161.2">I</text>
<text x="403.3" y="173">2 : 1</text>
</g>
<text font-size="6.4" x="92.5" y="319.4" transform="rotate(-54 92.5 319.4)">R23</text>
<g font-size="6.3">
<text x="442.2" y="44.4">104</text>
<text x="201.7" y="51.8">70</text>
<text x="209.9" y="51.8">0.08</text>
<text x="276.1" y="51.8">65</text>
<text x="443.3" y="55.6">96</text>
<text x="72.6" y="69.1" transform="rotate(-90 72.6 69.1)">7</text>
<text x="512.8" y="70.4" transform="rotate(-90 512.8 70.4)">55</text>
<text x="524.8" y="70.4" transform="rotate(-90 524.8 70.4)">69</text>
<text x="63.4" y="74" transform="rotate(-90 63.4 74)">15</text>
<text x="252.2" y="76.2" transform="rotate(62 252.2 76.2)">R37</text>
<text x="376.8" y="73.8" transform="rotate(-90 376.8 73.8)">80</text>
<text x="388.8" y="73.8" transform="rotate(-90 388.8 73.8)">70</text>
<text x="162.1" y="79.1" transform="rotate(-56 162.1 79.1)">R43</text>
<text x="409.1" y="83.6">I</text>
<text x="97.2" y="85.5">R5</text>
<text x="82.9" y="93.2">11</text>
<text x="329.6" y="101.5" transform="rotate(-90 329.6 101.5)">0.1</text>
<text x="458.4" y="98.5">M3</text>
<text x="164.5" y="113.2">5</text>
<text x="233.6" y="113.2">5</text>
<text x="329.6" y="109.7" transform="rotate(-90 329.6 109.7)">80</text>
<text x="257.5" y="118.8">20深2</text>
<text x="292.3" y="116.5" transform="rotate(-90 292.3 116.5)">14</text>
<text x="301" y="116.5" transform="rotate(-90 301 116.5)">24</text>
<text x="315.8" y="116.5" transform="rotate(-90 315.8 116.5)">34</text>
<text x="164.5" y="122.1">8</text>
<text x="233.6" y="123.8">8</text>
<text x="86.1" y="130.6" transform="rotate(-90 86.1 130.6)">17</text>
<text x="262" y="128.6">9</text>
<text x="393.9" y="126.2">2</text>
<text x="467.9" y="131.5" transform="rotate(-90 467.9 131.5)">27</text>
<text x="96" y="134.1" transform="rotate(-90 96 134.1)">M10</text>
<text x="72.6" y="139" transform="rotate(-90 72.6 139)">12</text>
<text x="232.9" y="143.4" transform="rotate(-90 232.9 143.4)">3</text>
<text x="280.3" y="143.2" transform="rotate(-90 280.3 143.2)">9.76</text>
<text x="393" y="139.5" transform="rotate(-90 393 139.5)">12</text>
<text x="112.4" y="148.6" transform="rotate(-90 112.4 148.6)">8</text>
<text x="123.8" y="154.8">45</text>
<text x="258.9" y="153.7">45</text>
<text x="289.2" y="153.7">2</text>
<text x="193.3" y="162.5">135</text>
<text x="268.1" y="162.5">23</text>
<text x="193.3" y="173.1">180</text>
<text x="294.3" y="173.1">25</text>
<text x="427.9" y="180.6">3</text>
<text x="197.8" y="191.1">230</text>
<text x="192.6" y="206.2">158</text>
<text x="203" y="206.2">0.5</text>
<text x="289.5" y="206.2">27</text>
<text x="111.2" y="214.5">34</text>
<text x="148.7" y="214.5">50</text>
<text x="288.1" y="220.4">16</text>
<text x="330.1" y="246">3两端销孔与箱盖12同钻孔</text>
<text x="505.1" y="259.9" transform="rotate(-90 505.1 259.9)">6</text>
<text x="188.6" y="271.2">168</text>
<text x="317.6" y="271.5" transform="rotate(-90 317.6 271.5)">23</text>
<text x="460.3" y="273.1">6</text>
<text x="252.9" y="287.1" transform="rotate(-90 252.9 287.1)">78</text>
<text x="512.4" y="283.9" transform="rotate(-90 512.4 283.9)">52</text>
<text x="61.6" y="288.2" transform="rotate(-90 61.6 288.2)">100</text>
<text x="142.7" y="289.6">64</text>
<text x="268" y="292.3" transform="rotate(33 268 292.3)">R6</text>
<text x="322.5" y="301.1">6X</text>
<text x="332.9" y="301.1">9</text>
<text x="498.9" y="337.3">R13</text>
<text x="169.2" y="358.7">62</text>
<text x="239.5" y="358.5">47</text>
</g>
<g font-size="4.9">
<text x="547.8" y="380.3">箱体</text>
<text x="540.5" y="398.8">件</text>
</g>
<g font-size="4.6">
<text x="451.1" y="39.9">-0.20</text>
<text x="451.1" y="44.4">-0.35</text>
<text x="450" y="51">-0.20</text>
<text x="450" y="55.6">-0.35</text>
<text x="432.3" y="176">+0.10</text>
<text x="434.6" y="180.6">0</text>
<text x="246.1" y="353.9">+0.01</text>
<text x="175.8" y="358.7">-0.01</text>
<text x="175.8" y="354.1">+0.02</text>
<text x="246.1" y="358.5">-0.01</text>
</g>
<g font-size="3.9">
<text x="547.4" y="357">（</text>
<text x="558.8" y="357">）</text>
</g>
<g font-size="3.8">
<text x="27.2" y="13.7">项目 Project</text>
<text x="62.1" y="14.2">更</text>
<text x="68.7" y="14.2">改 记 录</text>
<text x="91" y="14.2">Revision Record</text>
<text x="118.4" y="19.8">日期 DATE</text>
<text x="84.4" y="55.2" transform="rotate(88 84.4 55.2)">0.8</text>
<text x="105" y="58.5">1.6</text>
<text x="123.4" y="57.9" transform="rotate(-90 123.4 57.9)">3.2</text>
<text x="395.1" y="81.1" transform="rotate(-90 395.1 81.1)">6.3</text>
<text x="481.2" y="82">1.6</text>
<text x="423" y="89.5">1.6</text>
<text x="511.3" y="86.6" transform="rotate(-90 511.3 86.6)">6.3</text>
<text x="96.9" y="121.9" transform="rotate(-90 96.9 121.9)">6.3</text>
<text x="293.1" y="140.2" transform="rotate(-90 293.1 140.2)">3.2</text>
<text x="316.5" y="151.1">6.3</text>
<text x="398" y="190.4" transform="rotate(-90 398 190.4)">1.6</text>
<text x="416.1" y="190.2" transform="rotate(-90 416.1 190.2)">1.6</text>
<text x="403.2" y="196.4">12.5</text>
<text x="118.3" y="361">0.1</text>
<text x="59.6" y="377">1.分离面与箱盖12同时划线。</text>
<text x="71.4" y="373">技术要求</text>
<text x="59.6" y="381">2.未注铸造圆角R3。</text>
<text x="537.3" y="390.6">HT150</text>
<text x="538.5" y="398.8">1</text>
<text x="490.1" y="407.7">2023/2/20</text>
</g>
<text font-size="3.2" x="43.4" y="20">序号 ITEM</text>
<g font-size="3.1">
<text x="57.1" y="20">更 改 内 容 DESCRIPTION</text>
<text x="95" y="20">更改人</text>
<text x="517.5" y="377.9">名称</text>
<text x="442" y="382.6">Draw NO.</text>
<text x="443" y="378.6">图号</text>
<text x="517.5" y="381.9">Part name</text>
<text x="442.4" y="387.1">制图</text>
<text x="470.6" y="389.6">热处理</text>
<text x="518.6" y="388.4">材质</text>
<text x="558.9" y="388.4">比例</text>
<text x="572.9" y="389.1">1：1</text>
<text x="440.2" y="391.1">Drawn by:</text>
<text x="517.5" y="392.4">Material</text>
<text x="558.9" y="392.4">Scale</text>
<text x="442.5" y="396.7">审核</text>
<text x="468.7" y="398">表面处理</text>
<text x="517.8" y="400.8">Quantity</text>
<text x="518.9" y="396.8">数量</text>
<text x="556.4" y="400.6">First Angle</text>
<text x="558.6" y="396.6">投影</text>
<text x="443.2" y="404.7">批准</text>
<text x="471.3" y="404.7">日期</text>
<text x="518.2" y="405">重量</text>
<text x="536.2" y="407.1">3931.02</text>
<text x="558.6" y="405">版本</text>
<text x="472.4" y="408.7">Date</text>
<text x="518.2" y="409">Weight</text>
<text x="557.5" y="409">Version</text>
</g>
<g font-size="2.8">
<text x="440.3" y="401.1">Checked by：</text>
<text x="439.9" y="409.1">Approved by：</text>
</g>
<text font-size="2.5" x="102.4" y="20">ECN by</text>
</svg>
